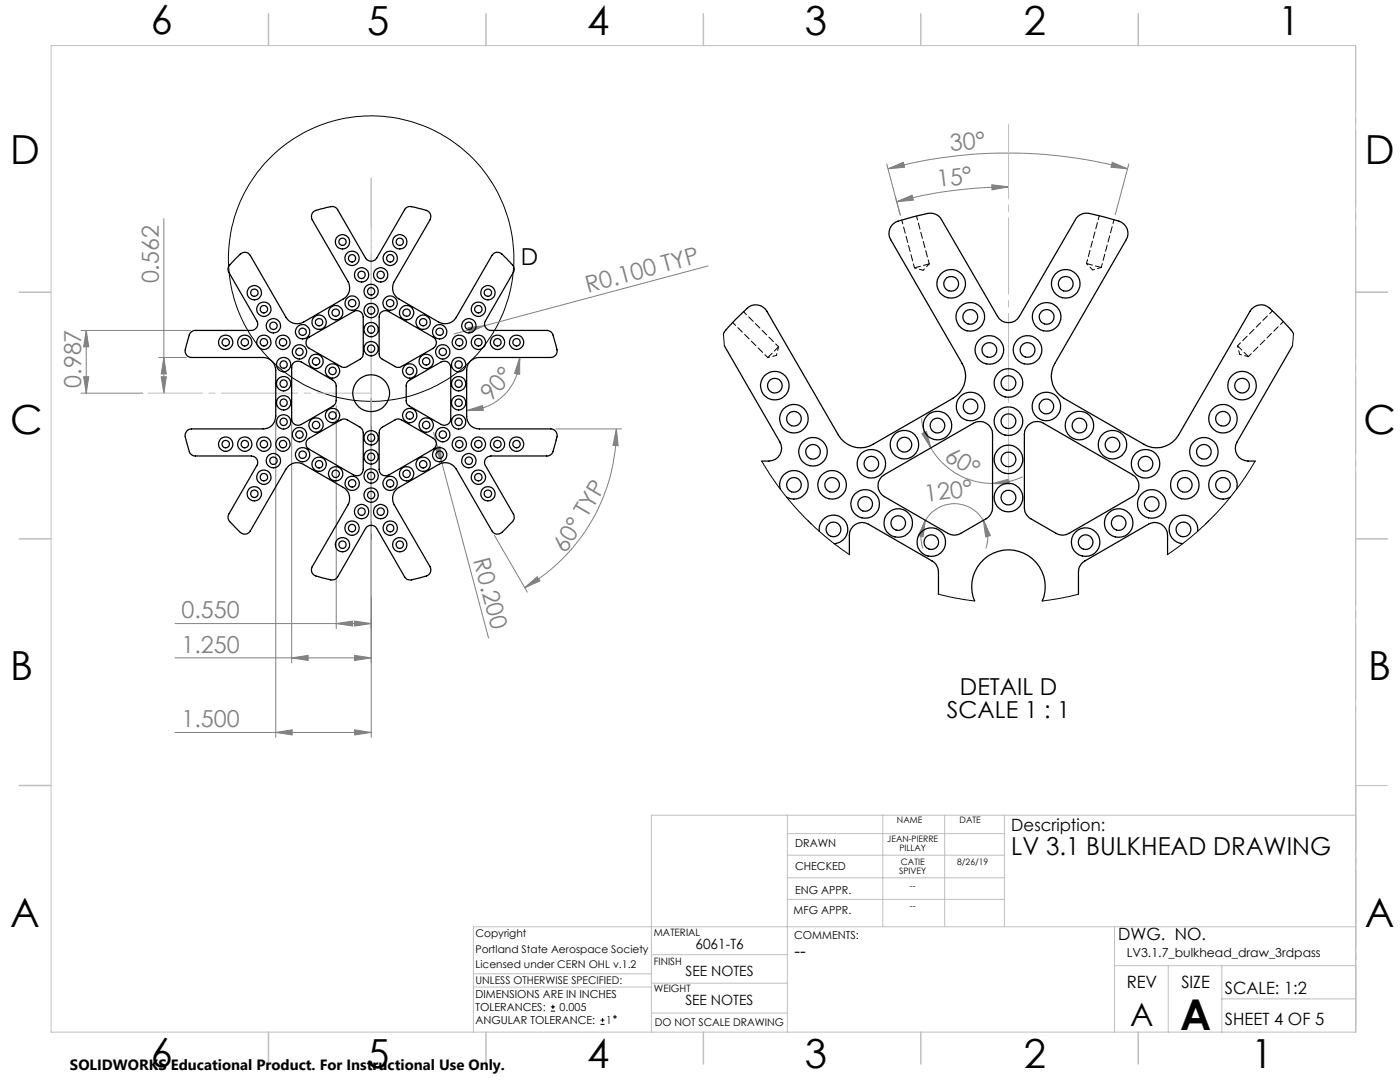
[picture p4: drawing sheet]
<svg xmlns="http://www.w3.org/2000/svg" width="279mm" height="216mm" viewBox="0 0 279 216" stroke-linecap="round" stroke-linejoin="round" font-family="sans-serif">
<g fill="none" stroke="#000" stroke-width=".2">
<path d="M109.9 201.8h.9M109.9 200.9h.9M110.3 200.5v.8M119.8 204.4h.9M119.8 203.6h.9M120.3 203.1v.9"/>
<circle cx="74.1" cy="51.6" r="28.5"/>
<circle cx="122.7" cy="202.9" r=".21"/>
</g>
<g fill="none" stroke="#808080" stroke-width=".2">
<path d="M177 32.7l2.7 10.2-1-3.6M177.2 33.7l3.1-1.3 .2 1zM177.2 33.7a92.6 92.6 0 0 1 47.8 0M197.9 36.9l3.4 .4-3.3 .6zM201.3 37.3a86.7 86.7 0 0 0-22.3 3M222 32.4l3 1.3-3.3-.3zM225.3 32.7l-2.7 10.2M32.7 43.6v34.9M141.3 53.1l-44.6 11.9M179 40.3l3-1.4 .3 1zM16.2 65.9h21.8M16.2 78.5h12.3"/>
<path d="M16.7 75.2h1l-.5 3.3zM17.2 65.9v12.6M17.2 65.9l.5 3.3h-1zM31.7 71.3h5.5M32.2 75.2h1l-.5 3.3zM32.7 71.3l.5 3.3h-1zM74.1 79.5v67.6M93.4 65.4l3.3-.4-3 1.3zM96.7 65l-6.1 1.6M103.7 71.3v3.4l-1-.2zM103.7 71.3a10.6 10.6 0 0 1-10.6 10.6M55 84.1v63"/>
<path d="M58.2 84.6v47.7M67.1 80.9v44.5M86.5 86.3l1.7 6.1M86.9 89.4l.9-.3 .4 3.3zM88.2 92.4l9.3 34.9M93.1 81.9l3.2-1 .1 1zM110.9 85.6h13.1M123 85.6l.4 3.3h-1.1zM123 85.6a36.5 36.5 0 0 1-18.3 31.7M183.9 83.5a14.2 14.2 0 0 0 1.9 5.9M184 86.5l.9-.4 .9 3.3zM185.8 89.4a14.1 14.1 0 0 0 12.3 7.1"/>
<path d="M198.1 96.5l3.2-.9 .1 1zM204.1 95.1a15.3 15.3 0 0 1-6 1.4M98.7 106.8l6.5 11.3M104.7 117.3l2.5-2.2 .6 .8zM184.7 103.8l-.5 3.3-.9-.2zM184.7 103.8a6.7 6.7 0 0 1 11.6 0M184.7 103.8a6.7 6.7 0 0 0-.5 5.6M196.3 103.8l1.4 3.1-1 .2zM196.3 103.8a6.7 6.7 0 0 1 .4 5.6M34.9 124.4h39.2M34.9 131.3h39.2M58.2 131.3l3.3-.5v1z"/>
<path d="M67.1 124.4l3.3-.5v1zM70.8 123.9l3.3 .5-3.3 .5zM70.8 130.8l3.3 .5-3.3 .5zM34.9 146.2h39.2M55 146.2l3.3-.6v1zM70.8 145.6l3.3 .6-3.3 .4z"/>
</g>
<path d="M110.9 87.8h.1" fill="none" stroke="#808080" stroke-width=".25"/>
<path d="M270.6 9.1v49.2M270.6 58.3v49.2M270.6 107.5v49.2M270.6 156.7v49.2" fill="none" stroke="#c0c0c0" stroke-width=".2" stroke-dasharray="15.2 1.3 1.3 1.3" stroke-dashoffset="2.1"/>
<path d="M201.3 96.4v-71.6" fill="none" stroke="#c0c0c0" stroke-width=".2" stroke-dasharray="15.2 1.3 1.3 1.3" stroke-dashoffset=".4"/>
<path d="M74.1 78.4v-42.9" fill="none" stroke="#c0c0c0" stroke-width=".2" stroke-dasharray="15.2 1.3 1.3 1.3" stroke-dashoffset="5.2"/>
<path d="M74.1 35.5v83.5" fill="none" stroke="#c0c0c0" stroke-width=".2" stroke-dasharray="15.2 1.3 1.3 1.3" stroke-dashoffset="4"/>
<path d="M74.1 78.4h-44.6" fill="none" stroke="#c0c0c0" stroke-width=".2" stroke-dasharray="15.2 1.3 1.3 1.3" stroke-dashoffset="4.4"/>
<g fill="none" stroke="#c0c0c0" stroke-width=".2">
<path d="M10.2 9.1h260.3v196.9h-260.3zM270.5 58.3h6.4M270.5 156.7h6.4M157.1 162.7v43.3M157.1 175.2h43.3M157.1 170.6h43.3M157.1 166.3h43.3M157.1 179.5h43.3M176.2 162.7v22.2M188.5 162.7v22.2M200.4 162.7v22.2M270.6 162.7h-140.6v43.3"/>
<path d="M94.5 197h35.5M94.5 194.3h35.5M130 196.2h27.1M130 190.5h27.1M222.4 184.9v21.1M222.4 192.7h48.1M233.2 192.7v13.3M243.8 199.3h26.7M243.8 192.7v13.3M270.5 184.9h-176v21.1M130 202.1h27.1"/>
</g>
<g fill="none" stroke="#c0c0c0" stroke-width=".3">
<path d="M53.6 2.8v6.3M97 2.8v6.3M140.4 2.8v6.3M183.8 2.8v6.3M227.2 2.8v6.3M3.8 58.3h6.4M270.5 58.3h6.4M3.8 107.5h6.4M270.5 107.5h6.4M3.8 156.7h6.4M53.6 206v6.3M97 206v6.3"/>
<path d="M140.4 206v6.3M183.8 206v6.3M227.2 206v6.3"/>
</g>
<g fill="#808080">
<path d="M93.4 65.4l3.3-.4-3 1.3z"/>
<path d="M86.9 89.4l.9-.3 .4 3.3z"/>
<path d="M70.8 145.6l3.3 .6-3.3 .4zM55 146.2l3.3-.6v1z"/>
<path d="M70.8 123.9l3.3 .5-3.3 .5zM67.1 124.4l3.3-.5v1zM70.8 130.8l3.3 .5-3.3 .5zM58.2 131.3l3.3-.5v1z"/>
<path d="M197.9 36.9l3.4 .4-3.3 .6zM179 40.3l3-1.4 .3 1z"/>
<path d="M17.2 65.9l.5 3.3h-1zM16.7 75.2h1l-.5 3.3z"/>
<path d="M32.2 75.2h1l-.5 3.3zM32.7 71.3l.5 3.3h-1z"/>
<path d="M222 32.4l3 1.3-3.3-.3zM177.2 33.7l3.1-1.3 .2 1z"/>
<path d="M196.3 103.8l1.4 3.1-1 .2zM184.7 103.8l-.5 3.3-.9-.2z"/>
<path d="M93.1 81.9l3.2-1 .1 1zM103.7 71.3v3.4l-1-.2z"/>
<path d="M104.7 117.3l2.5-2.2 .6 .8zM123 85.6l.4 3.3h-1.1z"/>
<path d="M184 86.5l.9-.4 .9 3.3zM198.1 96.5l3.2-.9 .1 1z"/>
</g>
<g fill="none" stroke="#000" stroke-width=".25">
<path d="M46.9 51.8l.5-.6a1.43 1.43 0 0 1 2.6-.2l7.4 12.7a2.59 2.59 0 0 0 3.2 .6l8.3-4.9a2.59 2.59 0 0 0 .6-3.2l-7.3-12.6a1.48 1.48 0 0 1 1.6-1.8l.7-.2a3.1 3.1 0 0 1 2.5-.2l.4 .4 5.6 9.7a1.29 1.29 0 0 0 2.2 0l5.7-9.8a1.64 1.64 0 0 1 2-.3l.7 .2a2.65 2.65 0 0 1 2.3 1.2l.1 .5-.2 .6-7.3 12.7a2.5 2.5 0 0 0 1.1 3.1l8.4 4.8a2.54 2.54 0 0 0 3.1-1.2l7.3-12.5a1.42 1.42 0 0 1 2.3 .4l.5 .6a3.5 3.5 0 0 1 1.4 1.8v.6l-5.9 10.1a1.29 1.29 0 0 0 1.3 1.6h11.3a1.56 1.56 0 0 1 1.3 1.7l.2 .7a2.73 2.73 0 0 1 .1 2.5l-.4 .4-.6 .1-14.7 .1a2.5 2.5 0 0 0-2.1 2.5l.1 9.6a2.43 2.43 0 0 0 2.5 2.1h14.5a1.36 1.36 0 0 1 .9 1.9l-.6 2.2a1.33 1.33 0 0 1-1.4 1.3l-11.5 .1a1.23 1.23 0 0 0-.7 1.8l5.7 9.8a1.58 1.58 0 0 1-.8 1.9l-1.1 1.1a1.44 1.44 0 0 1-2.5 .2l-7.4-12.7a2.48 2.48 0 0 0-3.2-.5l-8.4 4.8a2.61 2.61 0 0 0-.5 3.2l7.2 12.6a1.48 1.48 0 0 1-1.6 1.8l-.7 .3a3.1 3.1 0 0 1-2.5 .1l-.3-.4-5.6-9.7a1.29 1.29 0 0 0-2.2 0l-5.7 9.9a1.64 1.64 0 0 1-2 .2l-1.5-.4a1.5 1.5 0 0 1-1.6-1.8l7.3-12.6a2.56 2.56 0 0 0-1-3.4l-8.4-4.8a2.54 2.54 0 0 0-3 1.1l-7.3 12.6a1.47 1.47 0 0 1-2.4-.5l-1-1.1a1.51 1.51 0 0 1-.7-2l5.7-10a1.3 1.3 0 0 0-1.2-1.6h-11.4a1.56 1.56 0 0 1-1.2-1.6l-.2-.7a2.8 2.8 0 0 1-.2-2.6l.4-.4 .6-.1 14.7-.1a2.5 2.5 0 0 0 2.1-2.5v-9.6a2.51 2.51 0 0 0-2.5-2.1h-14.6a1.5 1.5 0 0 1-.8-2.3l.3-.7a3.4 3.4 0 0 1 .8-2.1l.6-.3h11.4l.8-.4a1.18 1.18 0 0 0 .3-1.5l-5.7-9.8a1.6 1.6 0 0 1 .8-1.9zM58.6 72.4a1.35 1.35 0 0 1 1.5-.2l6.4 3.7a1.41 1.41 0 0 1 .6 1.1v2.9a1.29 1.29 0 0 1-.6 1.1l-6.4 3.7a1.27 1.27 0 0 1-1.9-1.1v-10.3zM61.4 67.5l9.2-5.3a1.27 1.27 0 0 1 1.9 1.1v7.3a1.29 1.29 0 0 1-.6 1.1l-2.6 1.4a1.23 1.23 0 0 1-1.2 0l-6.4-3.6a1.29 1.29 0 0 1-.3-2zM76 62.3a1.28 1.28 0 0 1 1.6-.1l8.9 5.1a1.29 1.29 0 0 1 0 2.2l-6.4 3.6a1.23 1.23 0 0 1-1.3 0l-2.5-1.4a1.11 1.11 0 0 1-.6-1.1v-7.3zM81.4 76.1l6.7-3.9a1.27 1.27 0 0 1 1.9 1.1v10.3a1.27 1.27 0 0 1-1.9 1.1l-6.4-3.7a1.11 1.11 0 0 1-.6-1.1v-3.1zM144.4 66.5l.9-1.2 3.3-3.2a2.63 2.63 0 0 1 4.4 0l14.3 24.7a5 5 0 0 0 6.9 1.9l16-9.2a5.1 5.1 0 0 0 1.8-7l-14.2-24.7a2.62 2.62 0 0 1 2.2-3.9l1.4-.4a14.9 14.9 0 0 1 4.9-.9l.8 .3 .6 .6 11.4 19.6a2.52 2.52 0 0 0 4.3 0l11.2-19.3a2.69 2.69 0 0 1 3.5-1l3.7 .9a4.5 4.5 0 0 1 2.8 1.4 2.52 2.52 0 0 1 .2 2.7l-14.3 24.7a5.1 5.1 0 0 0 1.8 7l16 9.2a5 5 0 0 0 6.9-1.9l14.3-24.7a2.63 2.63 0 0 1 4.5 0l3.2 3.2 .9 1.2M144.6 69l11 19.2a2.54 2.54 0 0 1-2.1 3.8h-1.5M258 69l-11.1 19.2a2.54 2.54 0 0 0 2.2 3.8h1.4M61.4 87.7l6.7-3.9a1.23 1.23 0 0 1 1.2 0l2.6 1.4a1.41 1.41 0 0 1 .6 1.2v7.3a1.27 1.27 0 0 1-1.9 1.1l-8.9-5.2a1.26 1.26 0 0 1-.3-1.9zM76 85.4l2.8-1.6a1.23 1.23 0 0 1 1.3 0l6.4 3.7a1.26 1.26 0 0 1 0 2.1l-8.9 5.2a1.27 1.27 0 0 1-1.9-1.1v-7.5zM155.8 97.6a2.84 2.84 0 0 1 2.6-3.7 2.84 2.84 0 0 1 2.8 3.6 2.84 2.84 0 0 1-4.2 1.7M176 95.1l18.3-10.6a2.54 2.54 0 0 1 3.8 2.1v14.7a2.57 2.57 0 0 1-1.3 2.2l-5.1 2.9a2.46 2.46 0 0 1-2.5 0l-12.7-7.3a2.5 2.5 0 0 1-.5-4z"/>
<path d="M205.2 84.8a2.46 2.46 0 0 1 3-.3l17.8 10.2a2.52 2.52 0 0 1 0 4.4l-12.7 7.3a2.46 2.46 0 0 1-2.5 0l-5.1-2.9a2.57 2.57 0 0 1-1.3-2.2v-14.7l.1-.6zM246.8 97.6a2.84 2.84 0 0 0-2.7-3.7 2.84 2.84 0 0 0-2.8 3.6 2.84 2.84 0 0 0 4.3 1.7M161.3 103.9l.6 .6M163.5 106a2.84 2.84 0 0 1 2.5-3.2 2.84 2.84 0 0 1 3.2 2.6 2.84 2.84 0 0 1-2.7 3.1M169.5 110.7v-3.9a2.54 2.54 0 0 1 3.8-2.2l12.7 7.3a2.57 2.57 0 0 1 1.3 2.2v4.5M194.5 119.9a7.3 7.3 0 0 1 6.8-10.2 7.3 7.3 0 0 1 6.7 10.2M233 110.7v-3.9a2.54 2.54 0 0 0-3.8-2.2l-12.7 7.3a2.57 2.57 0 0 0-1.3 2.2v4.5M239 106a2.85 2.85 0 0 0-2.5-3.2 2.85 2.85 0 0 0-3.2 2.6 2.85 2.85 0 0 0 2.7 3.1M241.2 103.9l-.5 .6"/>
<circle cx="50.8" cy="58.4" r="1.43"/>
<circle cx="50.8" cy="58.4" r=".74"/>
<circle cx="68.3" cy="48.2" r=".73"/>
<circle cx="68.4" cy="48.2" r="1.44"/>
<circle cx="70.3" cy="51.6" r=".73"/>
<circle cx="70.3" cy="51.5" r="1.44"/>
<circle cx="72.2" cy="54.9" r=".74"/>
<circle cx="72.2" cy="54.8" r="1.44"/>
<circle cx="74.1" cy="58.2" r=".73"/>
<circle cx="74.1" cy="58.1" r="1.44"/>
<circle cx="76" cy="54.9" r=".74"/>
<circle cx="76" cy="54.8" r="1.44"/>
<circle cx="77.9" cy="51.6" r=".73"/>
<circle cx="77.9" cy="51.5" r="1.44"/>
<circle cx="79.8" cy="48.2" r=".73"/>
<circle cx="79.8" cy="48.2" r="1.44"/>
<circle cx="97.4" cy="58.4" r="1.43"/>
<circle cx="97.4" cy="58.4" r=".74"/>
<circle cx="189.8" cy="56.6" r="1.48"/>
<circle cx="189.8" cy="56.6" r="2.86"/>
<circle cx="212.7" cy="56.6" r="1.48"/>
<circle cx="212.7" cy="56.6" r="2.86"/>
<circle cx="45" cy="68.3" r="1.43"/>
<circle cx="45.1" cy="68.3" r=".74"/>
<circle cx="48.9" cy="68.3" r="1.43"/>
<circle cx="48.9" cy="68.3" r=".74"/>
<circle cx="52.7" cy="68.3" r="1.43"/>
<circle cx="52.7" cy="61.7" r="1.43"/>
<circle cx="52.7" cy="68.3" r=".74"/>
<circle cx="52.7" cy="61.7" r=".74"/>
<circle cx="54.6" cy="65" r=".75"/>
<circle cx="54.6" cy="65" r="1.43"/>
<circle cx="56.5" cy="68.3" r="1.43"/>
<circle cx="56.5" cy="68.3" r=".74"/>
<circle cx="56.6" cy="76.6" r=".73"/>
<circle cx="56.6" cy="72.8" r=".73"/>
<circle cx="56.6" cy="72.7" r="1.44"/>
<circle cx="56.6" cy="76.6" r="1.44"/>
<circle cx="59.8" cy="70.2" r="1.43"/>
<circle cx="59.8" cy="70.2" r=".74"/>
<circle cx="60.4" cy="66.2" r="1.43"/>
<circle cx="60.4" cy="66.2" r=".74"/>
<circle cx="63.1" cy="72.1" r="1.43"/>
<circle cx="63.1" cy="72.1" r=".74"/>
<circle cx="63.7" cy="64.3" r="1.43"/>
<circle cx="63.7" cy="64.3" r=".74"/>
<circle cx="66.4" cy="74" r="1.43"/>
<circle cx="66.4" cy="74" r=".74"/>
<circle cx="67" cy="62.4" r="1.43"/>
<circle cx="67" cy="62.4" r=".74"/>
<circle cx="70.3" cy="60.5" r="1.43"/>
<circle cx="70.3" cy="60.5" r=".74"/>
<circle cx="74.1" cy="69.6" r=".73"/>
<circle cx="74.1" cy="62" r=".73"/>
<circle cx="74.1" cy="65.8" r=".73"/>
<circle cx="74.1" cy="78.5" r="3.7"/>
<circle cx="74.1" cy="62" r="1.44"/>
<circle cx="74.1" cy="65.8" r="1.44"/>
<circle cx="74.1" cy="69.6" r="1.44"/>
<circle cx="77.9" cy="60.5" r="1.43"/>
<circle cx="77.9" cy="60.5" r=".74"/>
<circle cx="81.1" cy="62.4" r="1.43"/>
<circle cx="81.1" cy="62.4" r=".74"/>
<circle cx="81.8" cy="74" r="1.43"/>
<circle cx="81.8" cy="74" r=".74"/>
<circle cx="84.5" cy="64.3" r="1.43"/>
<circle cx="84.5" cy="64.3" r=".74"/>
<circle cx="85.1" cy="72.1" r="1.43"/>
<circle cx="85.1" cy="72.1" r=".74"/>
<circle cx="87.7" cy="66.2" r="1.43"/>
<circle cx="87.7" cy="66.2" r=".74"/>
<circle cx="88.4" cy="70.2" r="1.43"/>
<circle cx="88.4" cy="70.2" r=".74"/>
<circle cx="91.5" cy="76.6" r=".73"/>
<circle cx="91.5" cy="72.8" r=".73"/>
<circle cx="91.5" cy="72.7" r="1.44"/>
<circle cx="91.5" cy="76.6" r="1.44"/>
<circle cx="91.7" cy="68.3" r="1.43"/>
<circle cx="91.7" cy="68.3" r=".74"/>
<circle cx="93.6" cy="65" r=".75"/>
<circle cx="93.6" cy="65" r="1.43"/>
<circle cx="95.5" cy="68.3" r="1.43"/>
<circle cx="95.5" cy="61.7" r="1.43"/>
<circle cx="95.5" cy="68.3" r=".74"/>
<circle cx="95.5" cy="61.7" r=".74"/>
<circle cx="99.3" cy="68.3" r="1.43"/>
<circle cx="99.3" cy="68.3" r=".74"/>
<circle cx="103.1" cy="68.3" r="1.43"/>
<circle cx="103.1" cy="68.3" r=".74"/>
<circle cx="154.6" cy="76.9" r="1.48"/>
<circle cx="154.6" cy="76.9" r="2.86"/>
<circle cx="193.6" cy="63.2" r="1.47"/>
<circle cx="193.7" cy="63.2" r="2.86"/>
<circle cx="197.5" cy="69.8" r="1.47"/>
<circle cx="197.5" cy="69.8" r="2.86"/>
<circle cx="201.3" cy="76.4" r="1.47"/>
<circle cx="201.3" cy="76.4" r="2.86"/>
<circle cx="205.1" cy="69.8" r="1.47"/>
<circle cx="205.1" cy="69.8" r="2.86"/>
<circle cx="208.9" cy="63.2" r="1.47"/>
<circle cx="208.9" cy="63.2" r="2.86"/>
<circle cx="247.9" cy="76.9" r="1.47"/>
<circle cx="247.9" cy="77" r="2.85"/>
<circle cx="45" cy="88.6" r="1.43"/>
<circle cx="45.1" cy="88.6" r=".74"/>
<circle cx="48.9" cy="88.6" r="1.43"/>
<circle cx="48.9" cy="88.6" r=".74"/>
<circle cx="50.8" cy="98.5" r=".75"/>
<circle cx="50.8" cy="98.5" r="1.42"/>
<circle cx="52.7" cy="95.2" r="1.43"/>
<circle cx="52.7" cy="88.6" r="1.43"/>
<circle cx="52.7" cy="88.6" r=".74"/>
<circle cx="52.7" cy="95.2" r=".74"/>
<circle cx="54.6" cy="91.9" r=".75"/>
<circle cx="54.6" cy="91.9" r="1.43"/>
<circle cx="56.5" cy="88.6" r="1.43"/>
<circle cx="56.5" cy="88.6" r=".74"/>
<circle cx="56.6" cy="84.2" r=".73"/>
<circle cx="56.6" cy="80.4" r=".73"/>
<circle cx="56.6" cy="84.2" r="1.44"/>
<circle cx="56.6" cy="80.4" r="1.44"/>
<circle cx="59.8" cy="86.7" r="1.43"/>
<circle cx="59.8" cy="86.7" r=".74"/>
<circle cx="60.4" cy="90.7" r="1.42"/>
<circle cx="60.4" cy="90.7" r=".74"/>
<circle cx="63.1" cy="84.8" r="1.43"/>
<circle cx="63.1" cy="84.8" r=".74"/>
<circle cx="63.7" cy="92.6" r="1.42"/>
<circle cx="63.7" cy="92.6" r=".74"/>
<circle cx="66.4" cy="82.9" r="1.43"/>
<circle cx="66.4" cy="82.9" r=".74"/>
<circle cx="67" cy="94.5" r="1.42"/>
<circle cx="67" cy="94.5" r=".74"/>
<circle cx="70.3" cy="96.4" r="1.42"/>
<circle cx="70.3" cy="96.4" r=".74"/>
<circle cx="74.1" cy="98.8" r=".73"/>
<circle cx="74.1" cy="87.4" r=".73"/>
<circle cx="74.1" cy="95" r=".73"/>
<circle cx="74.1" cy="91.2" r=".73"/>
<circle cx="74.1" cy="91.2" r="1.44"/>
<circle cx="74.1" cy="98.8" r="1.44"/>
<circle cx="74.1" cy="87.4" r="1.44"/>
<circle cx="74.1" cy="95" r="1.44"/>
<circle cx="77.9" cy="96.4" r="1.42"/>
<circle cx="77.9" cy="96.4" r=".74"/>
<circle cx="81.1" cy="94.5" r="1.42"/>
<circle cx="81.1" cy="94.5" r=".74"/>
<circle cx="81.8" cy="82.9" r="1.43"/>
<circle cx="81.8" cy="82.9" r=".74"/>
<circle cx="84.5" cy="92.6" r="1.42"/>
<circle cx="84.5" cy="92.6" r=".74"/>
<circle cx="85.1" cy="84.8" r="1.43"/>
<circle cx="85.1" cy="84.8" r=".74"/>
<circle cx="87.7" cy="90.7" r="1.42"/>
<circle cx="87.7" cy="90.7" r=".74"/>
<circle cx="88.4" cy="86.7" r="1.43"/>
<circle cx="88.4" cy="86.7" r=".74"/>
<circle cx="91.5" cy="84.2" r=".73"/>
<circle cx="91.5" cy="80.4" r=".73"/>
<circle cx="91.5" cy="84.2" r="1.44"/>
<circle cx="91.5" cy="80.4" r="1.44"/>
<circle cx="91.7" cy="88.6" r="1.43"/>
<circle cx="91.7" cy="88.6" r=".74"/>
<circle cx="93.6" cy="91.9" r=".75"/>
<circle cx="93.6" cy="91.9" r="1.43"/>
<circle cx="95.5" cy="95.2" r="1.43"/>
<circle cx="95.5" cy="88.6" r="1.43"/>
<circle cx="95.5" cy="88.6" r=".74"/>
<circle cx="95.5" cy="95.2" r=".74"/>
<circle cx="97.4" cy="98.5" r=".75"/>
<circle cx="97.4" cy="98.5" r="1.42"/>
<circle cx="99.3" cy="88.6" r="1.43"/>
<circle cx="99.3" cy="88.6" r=".74"/>
<circle cx="103.1" cy="88.6" r="1.43"/>
<circle cx="103.1" cy="88.6" r=".74"/>
<circle cx="158.4" cy="83.5" r="2.86"/>
<circle cx="158.4" cy="96.8" r="1.47"/>
<circle cx="158.4" cy="83.6" r="1.47"/>
<circle cx="162.3" cy="90.1" r="2.86"/>
<circle cx="162.3" cy="90.2" r="1.47"/>
<circle cx="166.1" cy="96.7" r="2.86"/>
<circle cx="166.1" cy="96.8" r="1.47"/>
<circle cx="173.9" cy="92.5" r="2.87"/>
<circle cx="173.9" cy="92.5" r="1.48"/>
<circle cx="180.5" cy="88.7" r="1.47"/>
<circle cx="180.5" cy="88.7" r="2.86"/>
<circle cx="187.1" cy="84.9" r="1.47"/>
<circle cx="187.1" cy="84.9" r="2.86"/>
<circle cx="193.7" cy="81.1" r="1.47"/>
<circle cx="193.7" cy="81.1" r="2.86"/>
<circle cx="201.3" cy="99.3" r="1.47"/>
<circle cx="201.3" cy="84" r="1.47"/>
<circle cx="201.3" cy="91.7" r="1.47"/>
<circle cx="201.3" cy="91.7" r="2.86"/>
<circle cx="201.3" cy="99.3" r="2.86"/>
<circle cx="201.3" cy="84" r="2.86"/>
<circle cx="208.8" cy="81.1" r="2.87"/>
<circle cx="208.8" cy="81.1" r="1.48"/>
<circle cx="215.4" cy="84.9" r="1.47"/>
<circle cx="215.4" cy="84.9" r="2.86"/>
<circle cx="222" cy="88.7" r="1.47"/>
<circle cx="222" cy="88.7" r="2.86"/>
<circle cx="228.6" cy="92.5" r="1.47"/>
<circle cx="228.6" cy="92.5" r="2.86"/>
<circle cx="236.5" cy="96.7" r="1.46"/>
<circle cx="236.5" cy="96.7" r="2.85"/>
<circle cx="240.3" cy="90.2" r="1.46"/>
<circle cx="240.3" cy="90.2" r="2.85"/>
<circle cx="244.1" cy="96.7" r="1.46"/>
<circle cx="244.1" cy="83.6" r="1.46"/>
<circle cx="244.1" cy="83.6" r="2.85"/>
<circle cx="68.3" cy="108.7" r=".74"/>
<circle cx="68.4" cy="108.7" r="1.43"/>
<circle cx="70.3" cy="105.4" r=".73"/>
<circle cx="70.3" cy="105.4" r="1.44"/>
<circle cx="72.2" cy="102.1" r=".74"/>
<circle cx="72.2" cy="102.1" r="1.44"/>
<circle cx="76" cy="102.1" r=".74"/>
<circle cx="76" cy="102.1" r="1.44"/>
<circle cx="77.9" cy="105.4" r=".73"/>
<circle cx="77.9" cy="105.4" r="1.44"/>
<circle cx="79.8" cy="108.7" r=".74"/>
<circle cx="79.8" cy="108.7" r="1.43"/>
<circle cx="166.3" cy="105.6" r="1.47"/>
<circle cx="172.7" cy="100.5" r="2.86"/>
<circle cx="172.7" cy="100.6" r="1.47"/>
<circle cx="179.3" cy="104.4" r="1.46"/>
<circle cx="179.3" cy="104.4" r="2.85"/>
<circle cx="185.9" cy="108.2" r="1.46"/>
<circle cx="185.9" cy="108.2" r="2.85"/>
<circle cx="216.7" cy="108.2" r="1.46"/>
<circle cx="216.7" cy="108.2" r="2.85"/>
<circle cx="223.3" cy="104.4" r="1.46"/>
<circle cx="223.3" cy="104.4" r="2.85"/>
<circle cx="229.9" cy="100.6" r="1.46"/>
<circle cx="229.9" cy="100.6" r="2.85"/>
<circle cx="236.2" cy="105.6" r="1.47"/>
</g>
<path d="M144.4 66.5l.2 2.5M258.1 66.5l-.1 2.5M152 92l2.5 4 2 2.6 2.7 3.2 2.1 2.1M250.5 92l-2 3.3-2.5 3.4-2.1 2.4-2.7 2.8M161.9 104.5l3.4 3.1 4.2 3.1M187.3 118.6l3.4 .7 3.8 .6M215.2 118.6l-3.7 .8-3.5 .5M240.7 104.5l-3.4 3-4.3 3.2" fill="none" stroke="#000" stroke-width=".2"/>
<path d="M182.5 53.4l3-.7M216.8 52.6l3 .8M153.2 71.3l2.2-2.1M247 69l2.1 2.2" fill="none" stroke="#000" stroke-width=".2" stroke-dasharray="1.3 .6" stroke-dashoffset=".1"/>
<path d="M180 43.9l2.5 9.5M185.5 52.7l-2.6-9.6M219.4 43l-2.6 9.6M219.8 53.4l2.5-9.6M146.2 64.4l7 6.9M155.4 69.2l-7-7M249.1 71.2l7-7M254 62l-7 7" fill="none" stroke="#000" stroke-width=".2" stroke-dasharray="1.3 .6" stroke-dashoffset=".5"/>
<path d="M182.5 53.4l1.7 .5M184.2 53.9l1.3-1.2M216.8 52.6l1.3 1.3M218.1 53.9l1.7-.5M153.2 71.3l1.7-.4M154.9 70.9l.5-1.7M247 69l.4 1.7M247.4 70.7l1.7 .5" fill="none" stroke="#000" stroke-width=".2" stroke-dasharray="1.3 .6" stroke-dashoffset=".9"/>
<text font-size="8.5" x="235.5" y="205.4">A</text>
<g font-size="8">
<text x="30.1" y="6.8">6</text>
<text x="73.3" y="6.9">5</text>
<text x="117.2" y="6.9">4</text>
<text x="160.6" y="6.9">3</text>
<text x="204.3" y="6.9">2</text>
<text x="255.1" y="6.9">1</text>
<text x="2.1" y="32.7">D</text>
<text x="272.4" y="32.7">D</text>
<text x="2.1" y="86.5">C</text>
<text x="272.1" y="86.5">C</text>
<text x="2.1" y="135.6">B</text>
<text x="273.1" y="135.6">B</text>
<text x="2.1" y="185.1">A</text>
<text x="272.4" y="185.1">A</text>
<text x="30.1" y="213">6</text>
<text x="73.3" y="213.1">5</text>
<text x="117.2" y="213.1">4</text>
<text x="160.6" y="213.1">3</text>
<text x="204.3" y="213.1">2</text>
<text x="249.7" y="213.1">1</text>
</g>
<text font-size="6.3" x="225.6" y="204.6">A</text>
<text font-size="4.9" x="201.8" y="170.7">LV 3.1 BULKHEAD DRAWING</text>
<g font-size="4.7" fill="#808080">
<text x="189.7" y="30.1" transform="rotate(-5 189.7 30.1)">30°</text>
<text x="187.2" y="37.4" transform="rotate(-7 187.2 37.4)">15°</text>
<text x="31.7" y="56.6" transform="rotate(-90 31.7 56.6)">0.562</text>
<text x="117.3" y="58.4" transform="rotate(-15 117.3 58.4)">R0.100 TYP</text>
<text x="16.2" y="77.4" transform="rotate(-90 16.2 77.4)">0.987</text>
<text x="98" y="80.3" transform="rotate(-49 98 80.3)">90°</text>
<text x="188.3" y="91.7" transform="rotate(31 188.3 91.7)">60°</text>
<text x="184.7" y="100.2" transform="rotate(-7 184.7 100.2)">120°</text>
<text x="94.4" y="111.8" transform="rotate(75 94.4 111.8)">R0.200</text>
<text x="112.9" y="110.6" transform="rotate(-59 112.9 110.6)">60° TYP</text>
<text x="36.2" y="123.4">0.550</text>
<text x="36.2" y="130.3">1.250</text>
<text x="36.2" y="145.1">1.500</text>
</g>
<g font-size="4.7">
<text x="103.9" y="52.9">D</text>
<text x="189" y="143.2">SCALE 1 : 1</text>
<text x="191.6" y="138.7">DETAIL D</text>
</g>
<text font-size="3.5" x="158.6" y="190.9">--</text>
<g font-size="3.4">
<text x="201.8" y="165.9">Description:</text>
<text x="223.2" y="187.6">DWG. NO.</text>
<text x="224.9" y="197.2">REV</text>
<text x="235.8" y="197.2">SIZE</text>
<text x="244.4" y="198.4">SCALE: 1:2</text>
<text x="244.4" y="204.6">SHEET 4 OF 5</text>
</g>
<text font-size="3" x="14" y="213.5">SOLIDWORKS Educational Product. For Instructional Use Only.</text>
<g font-size="2.8">
<text x="138.8" y="189.3">6061-T6</text>
<text x="136.8" y="194.8">SEE NOTES</text>
<text x="136.8" y="200.6">SEE NOTES</text>
</g>
<text font-size="2.5" x="224.9" y="190.9">LV3.1.7_bulkhead_draw_3rdpass</text>
<g font-size="2.2">
<text x="158.7" y="169">DRAWN</text>
<text x="158.7" y="173.5">CHECKED</text>
<text x="158.7" y="178.3">ENG APPR.</text>
<text x="158.4" y="182.4">MFG APPR.</text>
<text x="158.5" y="187.4">COMMENTS:</text>
<text x="94.9" y="199.1">DIMENSIONS ARE IN INCHES</text>
<text x="94.9" y="201.7">TOLERANCES:</text>
<text x="111.7" y="201.7">0.005</text>
<text x="94.9" y="204.4">ANGULAR TOLERANCE:</text>
<text x="121" y="204.4">1</text>
</g>
<g font-size="2.1">
<text x="94.9" y="187">Copyright</text>
<text x="94.9" y="190.1">Portland State Aerospace Society</text>
<text x="94.9" y="196.4">UNLESS OTHERWISE SPECIFIED:</text>
<text x="94.9" y="193.2">Licensed under CERN OHL v.1.2</text>
<text x="130.7" y="204.6">DO NOT SCALE DRAWING</text>
</g>
<g font-size="2">
<text x="130.5" y="186.8">MATERIAL</text>
<text x="130.5" y="192.5">FINISH</text>
<text x="130.5" y="198">WEIGHT</text>
</g>
<g font-size="1.8">
<text x="177.1" y="168">JEAN-PIERRE</text>
<text x="179" y="164.3">NAME</text>
<text x="191.5" y="164.3">DATE</text>
<text x="179.5" y="169.7">PILLAY</text>
<text x="179.8" y="172.6">CATIE</text>
<text x="191" y="172.6">8/26/19</text>
<text x="179.5" y="174.3">SPIVEY</text>
<text x="181.6" y="177.4">--</text>
<text x="181.6" y="181.4">--</text>
</g>
</svg>
